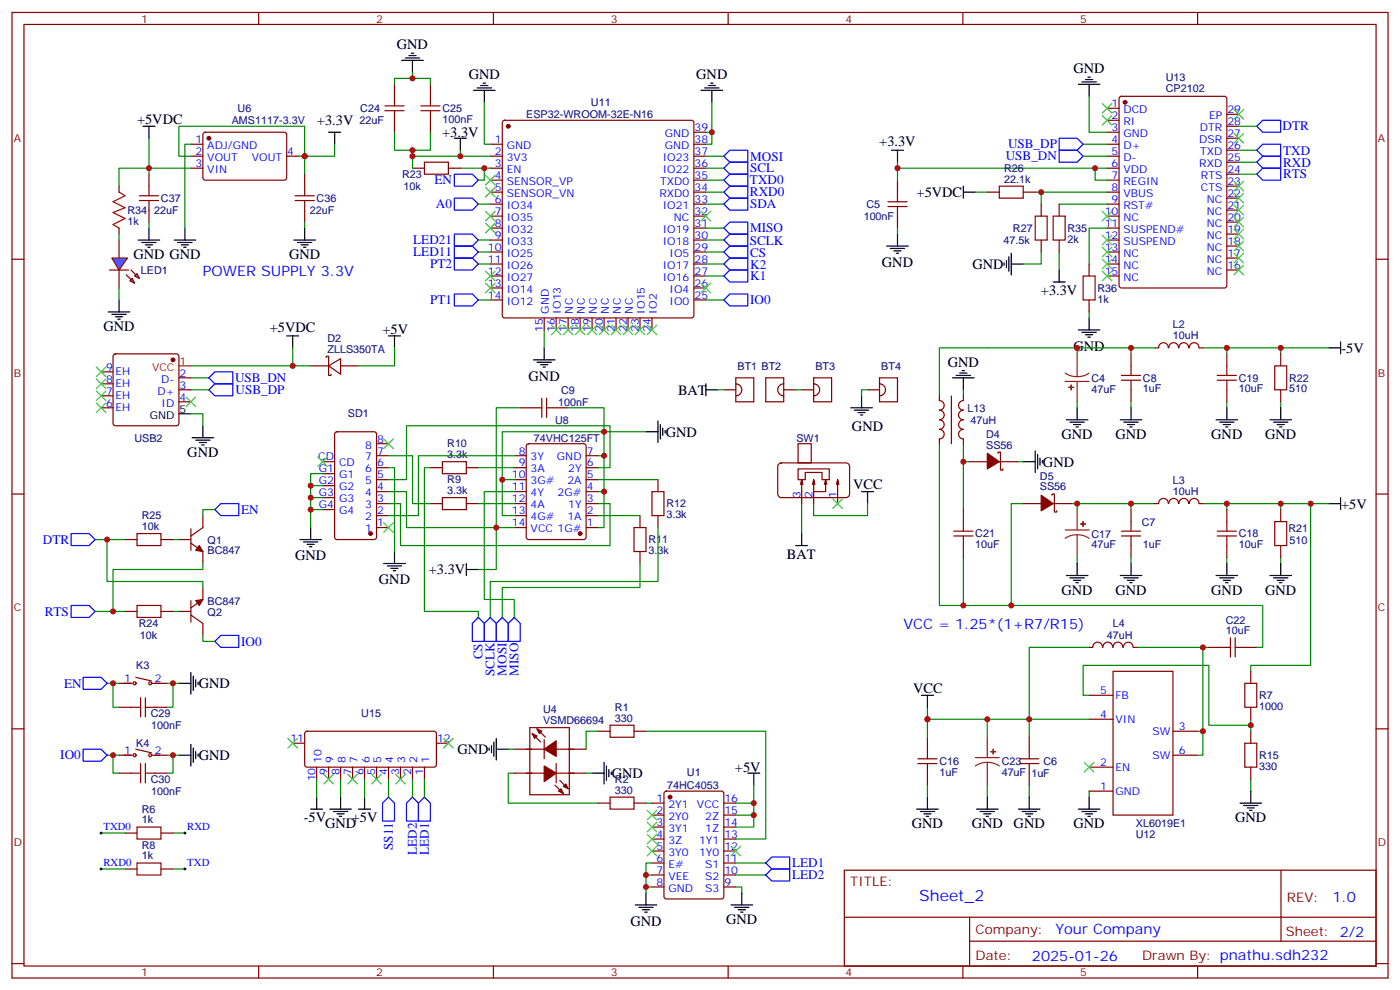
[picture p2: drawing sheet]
<svg xmlns="http://www.w3.org/2000/svg" width="412mm" height="292mm" viewBox="0 0 412 292" stroke-linecap="round" stroke-linejoin="round" font-family="sans-serif">
<g fill="none" stroke="#000" stroke-width=".35">
<path d="M118.3 17.8h6.4M119.4 17.1h4.2M120.4 16.4h2.2M121.1 15.7h.7M121.5 17.8v3.5M96.8 38.9h3.5M98.6 38.9v3.6M139.5 26.6h6.3M140.5 25.9h4.3M141.6 25.2h2.1M142.3 24.5h.7M142.7 26.6v3.5"/>
<path d="M206.5 26.6h6.4M207.6 25.9h4.2M208.6 25.2h2.1M209.3 24.5h.7M209.7 26.6v3.5M133.8 40.7h3.6M135.6 40.7v3.5M40.7 70.7h6.4M41.8 71.4h4.2M42.8 72.1h2.1M43.5 72.8h.7M43.9 67.2v3.5"/>
<path d="M51.3 70.7h6.3M52.4 71.4h4.2M53.4 72.1h2.1M54.1 72.8h.7M54.5 67.2v3.5M86.6 70.7h6.3M87.6 71.4h4.3M88.7 72.1h2.1M89.4 72.8h.7M89.7 67.2v3.5M157.1 106h6.4M158.2 106.7h4.2"/>
<path d="M159.2 107.4h2.2M159.9 108.1h.8M160.3 102.4v3.6M52.7 121.8h3.5M56.6 128.9h6.3M57.6 129.6h4.3M58.7 130.3h2.1M59.4 131h.7M59.8 125.4v3.5M190.3 127.1h3.5M193.8 124v6.3M194.5 125v4.3"/>
<path d="M195.2 126.1v2.1M195.9 126.8v.7M88.3 158.9h6.4M89.4 159.6h4.2M91.5 155.4v3.5M236.1 157.1v3.6M253.8 144.8h3.5M255.6 144.8v3.5M90.5 160.3h2.1M91.2 161h.7M113 165.9h6.4M114.1 166.7h4.2"/>
<path d="M115.1 167.4h2.2M115.9 168.1h.7M116.2 162.4v3.5M137.4 167.7h3.5M137.4 165.9v3.6M234.4 160.7h3.5M56.2 198v6.4M56.9 199.1v4.2M52.7 201.2h3.5M56.2 219.2v6.4M57.6 200.2v2.1M58.3 200.9v.7"/>
<path d="M52.7 222.4h3.5M56.9 220.3v4.2M57.6 221.3v2.1M58.3 222v.7M91.5 238.3h3.5M93.3 234.7v3.6M97.2 238.3h6.3M98.2 239h4.2M99.3 239.7h2.1M100.3 234.7v3.6M105.6 238.3h3.5M107.4 234.7v3.6"/>
<path d="M220.3 227.7h3.5M222 227.7v3.5M100 240.4h.7M187.1 266.5h6.4M188.2 267.2h4.2M189.2 267.9h2.1M189.9 268.6h.7M190.3 263v3.5M215.3 266.5h6.4M216.4 267.2h4.2M217.5 267.9h2.1M218.2 268.6h.7"/>
<path d="M218.5 263v3.5"/>
</g>
<g fill="none" stroke="#008700" stroke-width=".35">
<path d="M116.2 24.8v-1.7h10.6v1.7M116.2 38.9v5.3h10.6v-5.3M121.5 21.3v1.8M142.7 30.1v12.4h1.7M207.9 38.9h1.8M209.7 30.1v12.4h-1.8M364.9 37.2h5.3M43.9 49.5h-8.8v5.3M56.2 49.5h-12.3v1.8M56.2 42.5h-1.7v24.7M56.2 46h-3.5v-8.8h37v8.8h-1.7M98.6 42.5v3.5h-8.9v5.3"/>
<path d="M121.5 44.2v1.8h14.1M121.5 46v3.5M135.6 44.2v1.8h8.8M135.6 49.5h8.8M142.7 49.5v3.6h-1.8M207.9 49.5h5.3M207.9 53.1h5.3M207.9 56.6h5.3M207.9 46h5.3M364.9 44.2h5.3M364.9 47.8h5.3M364.9 51.3h5.3"/>
<path d="M43.9 65.4v1.8M89.7 65.4v1.8M140.9 60.1h3.5M140.9 74.2h3.5M140.9 70.7h3.5M140.9 77.8h3.5M207.9 60.1h5.3M207.9 67.2h5.3M207.9 74.2h5.3M207.9 70.7h5.3M207.9 77.8h5.3M140.9 88.3h3.5"/>
<path d="M160.3 97.2v5.2M207.9 88.3h5.3M207.9 81.3h5.3M56.2 111.3h5.3M56.2 114.8h5.3M56.2 121.8h3.6v3.6M95 139.5h-3.5v15.9M114.4 137.7h1.8v24.7M114.4 134.2h7.1v14.1h5.3M126.8 137.7h-1.8v42.4h15.9v1.7M140.9 137.7h10.6M151.5 134.2h-28.2v17.6h-8.9"/>
<path d="M153.2 120.1h-7v47.6h-5.3M167.4 120.1h10.5v7h-29.9v14.2M176.2 134.2h1.7v10.6M176.2 137.7h3.5v-12.3h-60v15.9h-5.3M190.3 127.1h-12.4v7.1M28 158.9h8.8M31.5 158.9v12.3h28.3v1.8M50.9 158.9h1.8M63.3 150.1h-3.5v1.7M91.5 143h3.5M91.5 146.5h3.5M91.5 150.1h3.5"/>
<path d="M114.4 148.3h3.6v12.4h61.7v-12.4h-3.5M114.4 144.8h5.3v10.6h31.8M140.9 148.3h10.6M151.5 141.3h-3.5v10.5h3.5M151.5 144.8h-8.8v31.7h8.8v5.3M176.2 144.8h1.7v10.6h-1.7M176.2 151.8h12.3M176.2 141.3h17.6M193.8 155.4v15.8h-49.4v10.6M236.1 148.3v8.8M239.7 148.3v3.5h15.9v-3.5M59.8 165.9v1.8h-26.5v12.4"/>
<path d="M188.5 165.9v7.1h-40.5v8.8M28 180.1h8.8M50.9 180.1h1.8M59.8 187.1v1.8h3.5M31.5 201.2h3.6M33.3 201.2v7.1h1.8M49.2 201.2h3.5M50.9 201.2v7.1h-1.7M176.2 215.3h-3.6v5.3M190.3 215.3h35.3v31.8h-8.9M31.5 222.4h3.6M33.3 222.4v5.3h1.8"/>
<path d="M49.2 222.4h3.5M50.9 222.4v5.3h-1.7M93.3 229.4v5.3M100.3 229.4v5.3M107.4 229.4v5.3M151.5 227.7h-1.8v8.8h26.5M190.3 236.5h1.8M222 231.2v5.3h-5.3M222 236.5v3.5M29.8 245.3h7M29.8 255.9h7M50.9 245.3h3.6"/>
<path d="M50.9 255.9h3.6M190.3 257.7h1.8M192.1 254.1h-1.8v7.1M216.7 240h5.3v3.6h-5.3M216.7 257.7h8.9M216.7 254.1h8.9M192.1 261.2h-1.8v1.8M216.7 261.2h1.8v1.8"/>
</g>
<g fill="none" stroke="#870000" stroke-width=".35">
<path d="M60 39.2l.5-.3 23.5 .1 .5 .7-.1 12.9-.7 .5-23.5-.1-.4-.6v-12.7zM113.4 32.6h5.6M113.4 31.2h5.6M116.2 24.8v6.4M116.2 32.6v6.3M124 32.6h5.6M124 31.2h5.6M126.8 24.8v6.4M126.8 32.6v6.3M148.2 35.6l.5-.2h55l.5 .2 .2 .5v56.8l-.2 .5-.5 .2h-55l-.5-.2-.2-.5v-56.8zM204.4 38.9h3.5M326.1 38.9h3.5"/>
<path d="M326.1 31.9h3.5M326.1 35.4h3.5M329.9 28.6l.4-.2h30.4l.6 .4 .1 55.3-.5 .7h-30.6l-.6-.5-.1-55.2zM361.4 37.2h3.5M361.4 33.7h3.5M35.1 54.8v1.8M41.1 59.1h5.6M41.1 57.6h5.6M43.9 51.3v6.3M43.9 59.1v6.3M56.2 42.5h3.6M56.2 46h3.6"/>
<path d="M56.2 49.5h3.6M84.5 46h3.5M86.9 59.1h5.7M86.9 57.6h5.7M89.7 51.3v6.3M89.7 59.1v6.3M121.5 49.5h3.5M125 47.8h7.1v3.5h-7.1zM132.1 49.5h3.5M144.4 42.5h3.6M144.4 46h3.6M144.4 49.5h3.6"/>
<path d="M144.4 53.1h3.6M144.4 56.6h3.6M204.4 42.5h3.5M204.4 46h3.5M204.4 49.5h3.5M204.4 53.1h3.5M204.4 56.6h3.5M326.1 42.5h3.5M326.1 46h3.5M326.1 49.5h3.5M326.1 53.1h3.5M326.1 56.6h3.5"/>
<path d="M361.4 58.3h3.5M361.4 54.8h3.5M361.4 51.3h3.5M361.4 47.8h3.5M361.4 44.2h3.5M361.4 40.7h3.5M35.1 67.2v1.7M144.4 60.1h3.6M144.4 63.6h3.6M144.4 67.2h3.6M144.4 70.7h3.6M144.4 74.2h3.6"/>
<path d="M144.4 77.8h3.6M204.4 60.1h3.5M204.4 63.6h3.5M204.4 67.2h3.5M204.4 70.7h3.5M204.4 74.2h3.5M204.4 77.8h3.5M326.1 60.1h3.5M326.1 63.6h3.5M326.1 67.2h3.5M326.1 70.7h3.5M326.1 74.2h3.5"/>
<path d="M326.1 77.8h3.5M361.4 79.5h3.5M361.4 76h3.5M361.4 72.5h3.5M361.4 68.9h3.5M361.4 65.4h3.5M361.4 61.9h3.5M144.4 81.3h3.6M144.4 84.8h3.6M144.4 88.3h3.6M160.3 93.6v3.6M163.8 93.6v3.6"/>
<path d="M167.4 93.6v3.6M170.9 93.6v3.6M174.4 93.6v3.6M177.9 93.6v3.6M181.5 93.6v3.6M185 93.6v3.6M188.5 93.6v3.6M192.1 93.6v3.6M204.4 81.3h3.5M204.4 84.8h3.5M204.4 88.3h3.5M326.1 81.3h3.5"/>
<path d="M29.8 109.5h3.5M29.8 113h3.5M29.8 116.6h3.5M33.5 104.4l.5-.2h18l.5 .2 .2 .5v19.8l-.2 .5-.5 .2h-18l-.5-.3-.2-.4v-19.8zM52.7 111.3h3.5M52.7 114.8h3.5M52.7 118.3h3.5M159.6 117.3v5.6M161 117.3v5.6M29.8 120.1h3.5M95 136h3.6M95 139.5h3.6"/>
<path d="M98.8 127.3l.5-.2h10.9l.7 .5v30.6l-.4 .6-11.2 .1-.7-.5v-30.6zM110.9 137.7h3.5M110.9 134.2h3.5M110.9 130.7h3.5M126.8 137.7h3.5M130.3 136h7.1v3.5h-7.1zM137.4 137.7h3.5M151.5 137.7h3.5M151.5 134.2h3.5M153.2 120.1h6.4M155.2 130.9l.5-.2h16.2l.7 .4v27.1l-.4 .6-16.5 .1-.6-.5-.1-27zM161 120.1h6.4"/>
<path d="M172.6 137.7h3.6M172.6 134.2h3.6M229.3 136.7l.9-.4 19.3 .1 .6 .3 .2 .7-.1 8.4-.4 .5-.6 .2h-19.4l-.5-.4-.2-.6v-8.1zM235.1 130.7h3.9v5.6h-3.9zM235.1 138.1h9.2v3.2h-2.2v-2.2h-4.9v2.2h-2.1zM36.8 158.9h3.6M40.4 157.1h7v3.6h-7zM47.4 158.9h3.5M52.7 158.9h3.5M56.2 159.9l3.6 2.5v3.5M56.2 155.7v6.4M59.8 151.8v3.6l-3.6 2.4"/>
<path d="M95 143h3.6M95 146.5h3.6M95 150.1h3.6M110.9 148.3h3.5M110.9 155.4h3.5M110.9 151.8h3.5M110.9 144.8h3.5M110.9 141.3h3.5M126.8 148.3h3.5M130.3 146.5h7.1v3.6h-7.1zM137.4 148.3h3.5M151.5 148.3h3.5"/>
<path d="M151.5 155.4h3.5M151.5 151.8h3.5M151.5 144.8h3.5M151.5 141.3h3.5M172.6 148.3h3.6M172.6 155.4h3.6M172.6 151.8h3.6M172.6 144.8h3.6M172.6 141.3h3.6M186.8 155.4h3.5v7h-3.5zM188.5 151.8v3.6M192.1 144.8h3.5v7h-3.5z"/>
<path d="M193.8 141.3v3.5M193.8 151.8v3.6M236.1 141.3l-.3 1.4M236.5 142.7l-.4-1.4v7M239.7 144.8v3.5M239.7 141.3l-.4 1.4M240 142.7l-.3-1.4v3.5M242.9 142.7l.3-1.4v3.5h-3.5M243.2 141.3l.4 1.4M246.7 141.3l-.3 1.4M247.1 142.7l-.4-1.4v7M40.4 178.3h7v3.5h-7z"/>
<path d="M56.2 176.9v6.3M59.8 173v3.5l-3.6 2.5M188.5 162.4v3.5M36.8 180.1h3.6M40 199.5l4.6 1M47.4 180.1h3.5M52.7 180.1h3.5M56.2 181.1l3.6 2.5v3.5M35.1 201.2h3.8M35.1 208.3h6.3M41.4 205.5v5.6M42.8 208.3h6.4"/>
<path d="M42.8 205.5v5.6M44.6 201.2h4.6M86.2 218.9h3.5M90 215.5l.5-.2 37.6 .1 .5 .6-.1 9.5-.7 .4h-37.6l-.5-.7v-9.2zM128.6 218.9h3.5M176.2 215.3h3.5M179.7 213.6h7.1v3.5h-7.1zM186.8 215.3h3.5M35.1 222.4h3.8M35.1 227.7h6.3M40 220.6l4.6 1.1M41.4 224.9v5.6"/>
<path d="M42.8 224.9v5.6M42.8 227.7h6.4M44.6 222.4h4.6M93.3 225.9v3.5M96.8 225.9v3.5M100.3 225.9v3.5M103.9 225.9v3.5M107.4 225.9v3.5M110.9 225.9v3.5M114.4 225.9v3.5M118 225.9v3.5M121.5 225.9v3.5"/>
<path d="M125 225.9v3.5M176.2 236.5h3.5M179.7 234.7h7.1v3.6h-7.1zM186.8 236.5h3.5M192.1 236.5h3.5M195.8 233.2l.5-.2h16.2l.7 .4v30.6l-.4 .7h-16.5l-.7-.4v-30.6zM213.2 236.5h3.5M192.1 240h3.5M192.1 243.6h3.5M192.1 247.1h3.5M192.1 250.6h3.5M192.1 254.1h3.5"/>
<path d="M192.1 257.7h3.5M213.2 240h3.5M213.2 243.6h3.5M213.2 247.1h3.5M213.2 250.6h3.5M213.2 254.1h3.5M213.2 257.7h3.5M192.1 261.2h3.5M213.2 261.2h3.5"/>
<circle cx="39.7" cy="201.2" r=".44"/>
<circle cx="44.2" cy="201.2" r=".44"/>
<circle cx="39.7" cy="222.4" r=".44"/>
<circle cx="44.2" cy="222.4" r=".44"/>
</g>
<g fill="#870000" stroke="#870000" stroke-width=".35">
<path d="M58.7 160.7l1.1 1.7-2.2-.3z"/>
<path d="M57.6 176.9l2.2-.4-1.1 1.8z"/>
<circle cx="149.7" cy="37.2" r=".53"/>
<circle cx="331.4" cy="30.1" r=".53"/>
<circle cx="61.5" cy="40.7" r=".53"/>
<circle cx="109.1" cy="157.1" r=".53"/>
<circle cx="170.9" cy="157.1" r=".53"/>
<circle cx="197.3" cy="234.7" r=".53"/>
<circle cx="50.9" cy="106" r=".53"/>
</g>
<g fill="none" stroke="#3c3" stroke-width=".35">
<path d="M363.5 32.2l2.8 2.9M366.3 32.2l-2.8 2.9M143 51.6l2.8 2.9M143 55.2l2.8 2.8M145.8 51.6l-2.8 2.9M145.8 55.2l-2.8 2.8M363.5 56.9l2.8 2.9M363.5 53.4l2.8 2.8M366.3 56.9l-2.8 2.9M366.3 53.4l-2.8 2.8M143 79.9l2.8 2.8M143 65.8l2.8 2.8"/>
<path d="M143 62.2l2.8 2.9M145.8 79.9l-2.8 2.8M145.8 65.8l-2.8 2.8M145.8 62.2l-2.8 2.9M206.5 62.2l2.8 2.9M209.3 62.2l-2.8 2.9M324.7 79.9l2.8 2.8M324.7 76.3l2.8 2.9M324.7 72.8l2.8 2.8M324.7 69.3l2.8 2.8M324.7 62.2l2.8 2.9M327.5 79.9l-2.8 2.8"/>
<path d="M327.5 76.3l-2.8 2.9M327.5 72.8l-2.8 2.8M327.5 69.3l-2.8 2.8M327.5 62.2l-2.8 2.9M363.5 60.5l2.8 2.8M363.5 64l2.8 2.8M363.5 67.5l2.8 2.8M363.5 71l2.8 2.9M363.5 74.6l2.8 2.8M363.5 78.1l2.8 2.8M366.3 60.5l-2.8 2.8M366.3 64l-2.8 2.8"/>
<path d="M366.3 67.5l-2.8 2.8M366.3 71l-2.8 2.9M366.3 74.6l-2.8 2.8M366.3 78.1l-2.8 2.8M162.4 95.7l2.8 2.9M165.2 95.7l-2.8 2.9M165.9 95.7l2.9 2.9M168.8 95.7l-2.9 2.9M169.5 95.7l2.8 2.9M172.3 95.7l-2.8 2.9M173 95.7l2.8 2.9M175.8 95.7l-2.8 2.9"/>
<path d="M176.5 95.7l2.9 2.9M179.4 95.7l-2.9 2.9M180.1 95.7l2.8 2.9M182.9 95.7l-2.8 2.9M183.6 95.7l2.8 2.9M186.4 95.7l-2.8 2.9M187.1 95.7l2.8 2.9M189.9 95.7l-2.8 2.9M190.6 95.7l2.9 2.9M193.5 95.7l-2.9 2.9M206.5 83.4l2.8 2.8M209.3 83.4l-2.8 2.8"/>
<path d="M28.4 108.1l2.8 2.8M28.4 111.6l2.8 2.8M28.4 115.1l2.8 2.9M28.4 118.7l2.8 2.8M31.2 108.1l-2.8 2.8M31.2 111.6l-2.8 2.8M31.2 115.1l-2.8 2.9M31.2 118.7l-2.8 2.8M54.8 116.9l2.8 2.8M57.6 116.9l-2.8 2.8M93.6 134.5l2.8 2.9M96.4 134.5l-2.8 2.9"/>
<path d="M113 129.3l2.9 2.8M115.9 129.3l-2.9 2.8M113 154l2.9 2.8M115.9 154l-2.9 2.8M245.3 146.9l2.8 2.8M248.1 146.9l-2.8 2.8M84.8 217.5l2.8 2.8M87.6 217.5l-2.8 2.8M130.7 217.5l2.8 2.8M133.5 217.5l-2.8 2.8M95.4 228l2.8 2.9M98.2 228l-2.8 2.9"/>
<path d="M102.4 228l2.9 2.9M105.3 228l-2.9 2.9M190.6 238.6l2.9 2.8M193.5 238.6l-2.9 2.8M190.6 245.7l2.9 2.8M190.6 249.2l2.9 2.8M190.6 242.1l2.9 2.9M193.5 245.7l-2.9 2.8M193.5 249.2l-2.9 2.8M193.5 242.1l-2.9 2.9M215.3 249.2l2.9 2.8M218.2 249.2l-2.9 2.8"/>
</g>
<g fill="none" stroke="#00f" stroke-width=".35">
<path d="M370.2 37.2l1.8-1.8h5.3v3.5h-5.3zM133.8 51.3h5.3l1.8 1.8-1.8 1.7h-5.3zM133.8 58.3h5.3l1.8 1.8-1.8 1.8h-5.3zM213.2 56.6l1.8-1.8h5.3v3.5h-5.3zM213.2 53.1l1.8-1.8h5.3v3.5h-5.3zM213.2 49.5l1.8-1.7h5.3v3.5h-5.3zM213.2 46l1.8-1.8h5.3v3.6h-5.3zM370.2 44.2l1.8-1.7h5.3v3.5h-5.3zM370.2 51.3l1.8-1.8h5.3v3.6h-5.3zM372 46h5.3v3.5h-5.3l-1.8-1.7zM133.8 68.9h5.3l1.8 1.8-1.8 1.8h-5.3zM133.8 72.5h5.3l1.8 1.7-1.8 1.8h-5.3z"/>
<path d="M133.8 76h5.3l1.8 1.8-1.8 1.7h-5.3zM213.2 60.1l1.8-1.8h5.3v3.6h-5.3zM213.2 67.2l1.8-1.8h5.3v3.5h-5.3zM213.2 70.7l1.8-1.8h5.3v3.6h-5.3zM213.2 74.2l1.8-1.7h5.3v3.5h-5.3zM213.2 77.8l1.8-1.8h5.3v3.5h-5.3zM133.8 86.6h5.3l1.8 1.7-1.8 1.8h-5.3zM213.2 88.3l1.8-1.7h5.3v3.5h-5.3zM213.2 81.3l1.8-1.8h5.3v3.5h-5.3zM61.5 111.3l1.8-1.8h5.3v3.5h-5.3zM61.5 114.8l1.8-1.8h5.3v3.6h-5.3zM21 157.1h5.2l1.8 1.8-1.8 1.8h-5.2z"/>
<path d="M63.3 150.1l1.8-1.8h5.2v3.5h-5.2zM21 178.3h5.2l1.8 1.8-1.8 1.7h-5.2zM24.5 199.5h5.3l1.7 1.7-1.7 1.8h-5.3zM65.1 187.1h5.2v3.5h-5.2l-1.8-1.7zM140.9 181.8l1.8 1.8v5.3h-3.6v-5.3zM144.4 181.8l1.8 1.8v5.3h-3.5v-5.3zM148 181.8l1.7 1.8v5.3h-3.5v-5.3zM151.5 181.8l1.7 1.8v5.3h-3.5v-5.3zM24.5 220.6h5.3l1.7 1.8-1.7 1.8h-5.3zM114.4 234.7l1.8 1.8v5.3h-3.5v-5.3zM121.5 234.7l1.8 1.8v5.3h-3.6v-5.3zM125 234.7l1.8 1.8v5.3h-3.5v-5.3z"/>
<path d="M225.6 254.1l1.7-1.7h5.3v3.5h-5.3zM225.6 257.7l1.7-1.8h5.3v3.5h-5.3z"/>
</g>
<path d="M29.4 245.3h.7M29.4 255.9h.7M29.8 245v.7M29.8 255.6v.7M54.1 245.3h.7M54.1 255.9h.7M54.5 245v.7M54.5 255.6v.7" fill="none" stroke="#000" stroke-width=".29"/>
<path d="M52.7 107.7h3.5" fill="none" stroke="#f00" stroke-width=".35"/>
<path d="M35.1 56.6l1.7 1-3.5 1.8 3.5 1.8-3.5 1.4 3.5 1.7-3.5 1.8 1.8 1.1" fill="none" stroke="#a10000" stroke-width=".35"/>
<path d="M32.9 76h4.6l-2.4 3.5z" fill="#09f" stroke="#870000" stroke-width=".35"/>
<path d="M32.2 79.5h5.7z" fill="#f00" stroke="#870000" stroke-width=".35"/>
<g fill="#870000" stroke="#870000" stroke-width=".35">
<path d="M38.6 79.5l1.4 1.4z"/>
<path d="M37.2 80.9l1.4 1.4z"/>
</g>
<g fill="#09f" stroke="#870000" stroke-width=".35">
<path d="M39.7 81.3l.7-.7 .7 1.4z"/>
<path d="M38.2 82.7l.7-.7 .8 1.4z"/>
</g>
<g fill="none" stroke="#870000" stroke-width=".35">
<path d="M3.5 3.7h405.4v284.3h-405.4zM7.1 7.2h398.2v277.3h-398.2zM76.2 3.7v3.5M145.3 3.7v3.5M214.5 3.7v3.5M283.6 3.7v3.5M352.8 3.7v3.5M264.4 53.1v3.5M290.8 56.6h3.6M301.4 56.6h3.5M3.5 76.3h3.6M35.1 70.7v5.3"/>
<path d="M35.1 79.5v5.3M264.4 63.6v3.6M306.7 60.1v3.5M306.7 70.7v3.5M312 60.1v3.5M312 70.7v3.5M320.8 77.8v3.5M405.3 76.3h3.6M320.8 88.3v3.6M91.5 107.7h5.3M96.1 105.3v-.4h.7v5.7h.7v-.4M96.8 107.7l3.5-2.1v4.6z"/>
<path d="M100.3 107.7h5.3M213.2 114.8h3.5M216.7 113a1.76 1.76 0 0 1 1.8 1.8 1.76 1.76 0 0 1-1.8 1.8zM216.7 113v-1.7h5.3v7h-5.3v-1.7M229.6 113.5l1.3-.5v3.6a1.76 1.76 0 0 1-1.7-1.1 1.76 1.76 0 0 1 .4-2zM230.9 113v-1.7h-5.3v7h5.3v-1.7M230.9 114.8h3.5M236.1 114.8h3.6M239.7 113a1.76 1.76 0 0 1 1.7 1.8 1.76 1.76 0 0 1-1.7 1.8zM239.7 113v-1.7h5.3v7h-5.3v-1.7M255.6 114.8h3.5M259.1 113a1.76 1.76 0 0 1 1.7 1.8 1.76 1.76 0 0 1-1.7 1.8z"/>
<path d="M259.1 113v-1.7h5.3v7h-5.3v-1.7M276.7 116.6v1.4a1.41 1.41 0 0 1 1.4 1.4 1.41 1.41 0 0 1-1.4 1.4M280.2 116.6v14.1M283.8 116.6v1.4a1.41 1.41 0 0 0-1.4 1.4 1.41 1.41 0 0 0 1.4 1.4M330.3 110.6h5.7M330.3 112h5.7M333.2 104.2v6.4M333.2 112v6.3M340.2 102.4h1.1M341.3 102.4a1.41 1.41 0 0 1 1.4-1.5 1.41 1.41 0 0 1 1.4 1.5M344.3 102.4a1.41 1.41 0 0 1 1.4-1.5 1.41 1.41 0 0 1 1.4 1.5M347.3 102.4a1.41 1.41 0 0 1 1.4-1.5 1.41 1.41 0 0 1 1.4 1.5"/>
<path d="M350.3 102.4a1.41 1.41 0 0 1 1.4-1.5 1.41 1.41 0 0 1 1.5 1.5M353.3 102.4h1M358.6 110.6h5.6M358.6 112h5.6M361.4 104.2v6.4M361.4 112v6.3M375.5 107.7h3.5v7.1h-3.5zM377.3 104.2v3.5M377.3 114.8v3.5M276.7 123.6a1.41 1.41 0 0 1 1.4 1.4 1.41 1.41 0 0 1-1.4 1.4M276.7 126.4a1.41 1.41 0 0 1 1.4 1.5 1.41 1.41 0 0 1-1.4 1.4M276.7 120.8a1.41 1.41 0 0 1 1.4 1.4 1.41 1.41 0 0 1-1.4 1.4"/>
<path d="M276.7 129.3v1.4M283.8 120.8a1.41 1.41 0 0 0-1.4 1.4 1.41 1.41 0 0 0 1.4 1.4M283.8 126.4a1.41 1.41 0 0 0-1.4 1.5 1.41 1.41 0 0 0 1.4 1.4M283.8 123.6a1.41 1.41 0 0 0-1.4 1.4 1.41 1.41 0 0 0 1.4 1.4M283.8 129.3v1.4M285.5 136h5.3M294 133.5v-.4h.7v5.3h.7v-.3M294.4 136h5.2M3.5 145.5h3.6M281 157.8h5.6M281 156.4h5.6M283.8 150.1v6.3"/>
<path d="M283.8 157.8v6.4M301.4 148.3h5.3M309.9 145.8v-.3h.7v5.3h.7v-.4M310.2 148.3h5.3M330.3 157.8h5.7M330.3 156.4h5.7M333.2 150.1v6.3M333.2 157.8v6.4M340.2 148.3h1.1M341.3 148.3a1.41 1.41 0 0 1 1.4-1.5 1.41 1.41 0 0 1 1.4 1.5M344.3 148.3a1.41 1.41 0 0 1 1.4-1.5 1.41 1.41 0 0 1 1.4 1.5M347.3 148.3a1.41 1.41 0 0 1 1.4-1.5 1.41 1.41 0 0 1 1.4 1.5"/>
<path d="M350.3 148.3a1.41 1.41 0 0 1 1.4-1.5 1.41 1.41 0 0 1 1.5 1.5M353.3 148.3h1M358.6 157.8h5.6M358.6 156.4h5.6M361.4 150.1v6.3M361.4 157.8v6.4M375.5 153.6h3.5v7.1h-3.5zM377.3 150.1v3.5M405.3 145.5h3.6M377.3 160.7v3.5M320.8 190.6h1.1M321.9 190.6a1.41 1.41 0 0 1 1.4-1.5 1.41 1.41 0 0 1 1.4 1.5"/>
<path d="M324.9 190.6a1.41 1.41 0 0 1 1.4-1.5 1.41 1.41 0 0 1 1.4 1.5M327.9 197.7h17.6v42.3h-17.6zM327.9 190.6a1.41 1.41 0 0 1 1.4-1.5 1.41 1.41 0 0 1 1.4 1.5M330.9 190.6a1.41 1.41 0 0 1 1.4-1.5 1.41 1.41 0 0 1 1.5 1.5M333.9 190.6h1M356.1 190.6h6.3M362.4 187.8v5.7M363.9 190.6h6.3M363.9 187.8v5.7M368.4 197.7v3.5M3.5 214.6h3.6M156.1 214.3h11.6v19.7h-11.6z"/>
<path d="M156.8 216l2.4 2.5M158.2 214.6l2.5 2.5M160.3 217.8v5.6M273.2 217.1v6.3M303.2 217.1v6.3M320.8 211.8h7.1M320.8 204.8h7.1M345.5 215.3h7.1M366.7 218.9h3.5v7h-3.5zM366.7 201.2h3.5v7.1h-3.5zM368.4 208.3v3.5M368.4 215.3v3.6"/>
<path d="M405.3 214.6h3.6M151.5 220.6h21.1M151.5 227.7h21.1M163.5 231.2l2.4 2.5M163.8 224.9v5.6M164.9 229.8l2.5 2.5M270.4 223.4h5.6M270.4 224.9h5.6M273.2 224.9v6.3M300.4 223.4h5.6M300.4 224.9h5.6M303.2 224.9v6.3"/>
<path d="M320.8 233h7.1M320.8 225.9h7.1M345.5 222.4h7.1M368.4 225.9v3.5M36.8 245.3h3.6M36.8 255.9h3.6M47.4 245.3h3.5M47.4 255.9h3.5M248.7 256.3h156.6v28.2h-156.6zM377.3 256.3v20.9M248.7 270.1h156.5M285.6 277.2h119.6"/>
<path d="M285.6 270.1v14.1M3.5 283.8h3.6M76.2 284.5v3.5M145.3 284.5v3.5M214.5 284.5v3.5M283.6 284.5v3.5M352.8 284.5v3.5M405.3 283.8h3.6"/>
</g>
<g fill="none" stroke="#008700" stroke-width=".35">
<path d="M320.8 28.4v10.5h5.3M43.9 40.7v8.8M264.4 47.8v5.3M264.4 49.5h61.7M287.3 56.6h3.5M304.9 56.6h1.8v3.5M306.7 56.6h19.4M319.1 42.5h7M319.1 46h7M322.6 49.5v3.6h3.5M35.1 68.9v1.8M264.4 67.2v1.7"/>
<path d="M306.7 74.2v3.6h-5.3M312 60.1h14.1M312 74.2v5.3M326.1 67.2h-5.3v10.6M35.1 84.8v3.5M320.8 91.9v1.7M86.2 102.4v5.3h-30M86.2 107.7h5.3M116.2 102.4v5.3h-10.6M211.5 114.8h1.7M234.4 114.8h1.7M255.6 114.8h-1.8v1.8"/>
<path d="M283.8 114.8v1.8M317.3 102.4v1.8M317.3 118.3v1.8M333.2 102.4v1.8M333.2 118.3v1.8M340.2 102.4h-63.5v14.2M354.3 102.4h23v1.8M361.4 102.4v1.8M361.4 118.3v1.8M377.3 118.3v1.8M377.3 102.4h14.1M276.7 130.7v47.6h7.1v-14.1"/>
<path d="M283.8 130.7v19.4M283.8 136h1.7M299.6 136h1.8M301.4 148.3h-3.5v30h-14.1M315.5 148.3h1.8v1.8M317.3 148.3h15.9v1.8M333.2 148.3h7M354.3 148.3h7.1v1.8M361.4 148.3h15.9v1.8M377.3 148.3h14.1M386.1 148.3v47.6h-17.7v1.8M297.9 178.3h74.1v12.3h-1.8"/>
<path d="M317.3 164.2v1.7M333.2 164.2v1.7M361.4 164.2v1.7M377.3 164.2v1.7M320.8 190.6h-17.6v26.5M334.9 190.6h19.4v31.8h-1.7M354.3 190.6h1.8M273.2 208.3v3.5h17.6v5.3M273.2 211.8v5.3M290.8 211.8h30M320.8 204.8h-1.7v-8.9h37v17.7h12.3v1.7M352.6 215.3h1.7"/>
<path d="M368.4 211.8v1.8M114.4 229.4v5.3M121.5 229.4v5.3M125 229.4v5.3M149.7 220.6h1.8M172.6 227.7h1.8M273.2 231.2v3.5M290.8 231.2v3.5M303.2 231.2v3.5M320.8 233v1.7M368.4 229.4v3.6"/>
</g>
<g fill="none" stroke="#000" stroke-width=".35">
<path d="M42.1 37.2h3.5M43.9 37.2v3.5M317.6 24.8h6.4M318.7 24.1h4.2M319.8 23.4h2.1M320.5 22.7h.7M320.8 24.8v3.6M262.6 44.2h3.5M264.4 44.2v3.6M283.8 56.6h3.5M283.8 54.8v3.5M261.2 72.5h6.3"/>
<path d="M262.3 73.2h4.2M263.3 73.9h2.1M264 74.6h.7M264.4 68.9v3.6M295.8 77.4v.7M296.5 76.7v2.1M297.2 75.6v4.3M297.9 77.8h3.5M297.9 74.6v6.3M312 79.5v3.5M31.9 91.9h6.3M32.9 92.6h4.3"/>
<path d="M34 93.3h2.1M34.7 94h.7M35.1 88.3v3.6M84.5 98.9h3.5M86.2 98.9v3.5M114.4 98.9h3.6M116.2 98.9v3.5M310.2 83h3.6M317.6 97.2h6.4M318.7 97.9h4.2M319.8 98.6h2.1M320.5 99.3h.7"/>
<path d="M320.8 93.6v3.6M207.9 114.8h3.6M207.9 113v3.6M253.8 116.6v3.5M280.6 111.3h6.3M281.7 110.6h4.2M282.7 109.9h2.1M283.4 109.1h.7M283.8 111.3v3.5M391.4 102.4h3.5M394.9 100.7v3.5M250.6 120.1h6.4"/>
<path d="M251.7 120.8h4.2M252.7 121.5h2.1M253.4 122.2h.7M301.4 136h3.5M304.9 132.8v6.3M305.6 133.8v4.3M306.4 134.9v2.1M307.1 135.6v.7M314.1 123.6h6.4M315.2 124.3h4.2M316.2 125h2.1M316.9 125.7h.7"/>
<path d="M317.3 120.1v3.5M330 123.6h6.3M331 124.3h4.3M332.1 125h2.1M332.8 125.7h.7M333.2 120.1v3.5M358.2 123.6h6.4M359.3 124.3h4.2M360.3 125h2.1M361 125.7h.7M361.4 120.1v3.5M374.1 123.6h6.3"/>
<path d="M375.1 124.3h4.3M376.2 125h2.1M376.9 125.7h.7M377.3 120.1v3.5M391.4 148.3h3.5M394.9 146.5v3.6M314.1 169.5h6.4M315.2 170.2h4.2M316.2 170.9h2.1M316.9 171.6h.7M317.3 165.9v3.6M330 169.5h6.3"/>
<path d="M331 170.2h4.3M332.1 170.9h2.1M332.8 171.6h.7M333.2 165.9v3.6M358.2 169.5h6.4M359.3 170.2h4.2M360.3 170.9h2.1M361 171.6h.7M361.4 165.9v3.6M374.1 169.5h6.3M375.1 170.2h4.3M376.2 170.9h2.1"/>
<path d="M376.9 171.6h.7M377.3 165.9v3.6M144.8 219.6v2.1M145.5 218.5v4.2M146.2 217.5v6.3M271.4 204.8h3.6M273.2 204.8v3.5M144.1 220.3v.7M146.2 220.6h3.5M174.4 227.7h3.5M177.9 224.5v6.4M178.6 225.6v4.2"/>
<path d="M179.4 226.6v2.1M180.1 227.3v.7M270 238.3h6.4M271.1 239h4.2M272.1 239.7h2.1M273.2 234.7v3.6M287.7 238.3h6.3M288.7 239h4.2M289.8 239.7h2.1M290.8 234.7v3.6M300 238.3h6.4M301.1 239h4.2"/>
<path d="M302.1 239.7h2.1M303.2 234.7v3.6M317.6 238.3h6.4M318.7 239h4.2M319.8 239.7h2.1M320.8 234.7v3.6M365.3 236.5h6.3M366.3 237.2h4.3M367.4 237.9h2.1M368.1 238.6h.7M368.4 233v3.5M272.8 240.4h.7"/>
<path d="M290.5 240.4h.7M302.8 240.4h.7M320.5 240.4h.7"/>
</g>
<path d="M312 40.7h5.3l1.8 1.8-1.8 1.7h-5.3zM312 44.2h5.3l1.8 1.8-1.8 1.8h-5.3z" fill="none" stroke="#00f" stroke-width=".35"/>
<path d="M261.5 59.4h5.7M264.4 56.6v2.8M294.4 54.8h7v3.5h-7zM261.5 60.8h5.7M264.4 60.8v2.8M304.9 63.6h3.6v7.1h-3.6zM310.2 63.6h3.6v7.1h-3.6zM319.1 81.3h3.5v7h-3.5zM40.4 243.6h7v3.5h-7zM40.4 254.1h7v3.6h-7z" fill="none" stroke="#a10000" stroke-width=".35"/>
<g fill="none" stroke="#3c3" stroke-width=".35">
<path d="M324.7 34l2.8 2.8M324.7 30.5l2.8 2.8M327.5 34l-2.8 2.8M327.5 30.5l-2.8 2.8M363.5 39.3l2.8 2.8M366.3 39.3l-2.8 2.8M143 83.4l2.8 2.8M145.8 83.4l-2.8 2.8M109.5 228l2.8 2.9M112.3 228l-2.8 2.9M116.6 228l2.8 2.9M119.4 228l-2.8 2.9"/>
<path d="M319.4 224.5l2.8 2.8M322.2 224.5l-2.8 2.8"/>
</g>
<g fill="#870000" stroke="#870000" stroke-width=".35">
<path d="M156.8 216l1.4 .7-.7 .8z"/>
<path d="M158.2 214.6l1.4 .7-.7 .7z"/>
<path d="M160.3 220.6l3.5-2.4v4.5z"/>
<path d="M165.9 231.6l.8-.7 .7 1.4z"/>
<path d="M164.5 233l.7-.7 .7 1.4z"/>
<path d="M160.3 225.6l3.5 2.1-3.5 2.5z"/>
<path d="M306.7 145.8l3.5 2.5-3.5 2.1z"/>
<path d="M290.8 133.5l3.6 2.5-3.6 2.1z"/>
</g>
<g fill="#8c2424" stroke="#8c2424" stroke-width=".35">
<path d="M319 153.6l.1 1.4z"/>
<path d="M318.3 154.3h1.5z"/>
<path d="M315.5 113.4l.1 1.4z"/>
<path d="M314.8 114.1h1.4z"/>
<path d="M292.6 220.6v1.4z"/>
<path d="M291.9 221.3l1.4 .1z"/>
</g>
<g fill="none" stroke="#8c2424" stroke-width=".35">
<path d="M313.8 109.9l1.6 .8 1.9 .2M313.8 112.3h7M317.3 104.2v6.7M317.3 112.3v6M320.8 109.9l-1.7 .8-1.8 .2M313.8 156.1h7M317.3 157.5l1.8 .2 1.7 .8M317.3 157.5l-1.9 .2-1.6 .8M317.3 150.1v6M317.3 157.5v6.7M290.8 217.1v6M287.3 223.1h7.1"/>
<path d="M290.8 224.5l1.9 .2 1.7 .9M290.8 224.5l-1.8 .2-1.7 .9M290.8 224.5v6.7"/>
</g>
<g fill="#c00">
<circle cx="209.7" cy="38.9" r=".88"/>
<circle cx="142.7" cy="49.5" r=".88"/>
<circle cx="135.6" cy="46" r=".88"/>
<circle cx="121.5" cy="46" r=".88"/>
<circle cx="121.5" cy="44.2" r=".88"/>
<circle cx="121.5" cy="23.1" r=".88"/>
<circle cx="50.9" cy="201.2" r=".88"/>
<circle cx="33.3" cy="201.2" r=".88"/>
<circle cx="33.3" cy="222.4" r=".88"/>
<circle cx="50.9" cy="222.4" r=".88"/>
<circle cx="89.7" cy="46" r=".88"/>
<circle cx="177.9" cy="144.8" r=".88"/>
<circle cx="177.9" cy="134.2" r=".88"/>
<circle cx="177.9" cy="127.1" r=".88"/>
<circle cx="148" cy="141.3" r=".88"/>
<circle cx="146.2" cy="155.4" r=".88"/>
<circle cx="91.5" cy="150.1" r=".88"/>
<circle cx="91.5" cy="146.5" r=".88"/>
<circle cx="91.5" cy="143" r=".88"/>
<circle cx="222" cy="236.5" r=".88"/>
<circle cx="222" cy="240" r=".88"/>
<circle cx="190.3" cy="261.2" r=".88"/>
<circle cx="190.3" cy="257.7" r=".88"/>
<circle cx="31.5" cy="158.9" r=".88"/>
<circle cx="33.3" cy="180.1" r=".88"/>
<circle cx="43.9" cy="49.5" r=".88"/>
<circle cx="264.4" cy="49.5" r=".88"/>
<circle cx="322.6" cy="49.5" r=".88"/>
<circle cx="306.7" cy="56.6" r=".88"/>
<circle cx="86.2" cy="107.7" r=".88"/>
<circle cx="297.9" cy="178.3" r=".88"/>
<circle cx="386.1" cy="148.3" r=".88"/>
<circle cx="283.8" cy="178.3" r=".88"/>
<circle cx="333.2" cy="148.3" r=".88"/>
<circle cx="317.3" cy="148.3" r=".88"/>
<circle cx="361.4" cy="148.3" r=".88"/>
<circle cx="333.2" cy="102.4" r=".88"/>
<circle cx="368.4" cy="213.6" r=".88"/>
<circle cx="354.3" cy="215.3" r=".88"/>
<circle cx="354.3" cy="190.6" r=".88"/>
<circle cx="273.2" cy="211.8" r=".88"/>
<circle cx="317.3" cy="102.4" r=".88"/>
<circle cx="303.2" cy="211.8" r=".88"/>
<circle cx="377.3" cy="148.3" r=".88"/>
<circle cx="377.3" cy="102.4" r=".88"/>
<circle cx="361.4" cy="102.4" r=".88"/>
<circle cx="283.8" cy="136" r=".88"/>
<circle cx="290.8" cy="211.8" r=".88"/>
</g>
<text font-size="4.6" fill="#00f" x="270.8" y="265.3">Sheet_2</text>
<g font-size="4.2">
<text x="116.9" y="14.6">GND</text>
<text x="138.1" y="23.4">GND</text>
<text x="205.1" y="23.4">GND</text>
<text x="316.2" y="21.6">GND</text>
<text x="40.4" y="36.5">+5VDC</text>
<text x="93.4" y="36.8">+3.3V</text>
<text x="130.2" y="40.4">+3.3V</text>
<text x="259" y="43.1">+3.3V</text>
<text x="270" y="58">+5VDC</text>
<text x="39.3" y="76.3">GND GND</text>
<text x="85.2" y="76.3">GND</text>
<text x="259.8" y="78.6">GND</text>
<text x="286.4" y="79.2">GND</text>
<text x="306.6" y="87">+3.3V</text>
<text x="30.5" y="97.5">GND</text>
<text x="79.5" y="97.8">+5VDC</text>
<text x="112.7" y="98.2">+5V</text>
<text x="316.2" y="103.3">GND</text>
<text x="395.1" y="103.9">-5V</text>
<text x="155.7" y="112.1">GND</text>
<text x="279.2" y="108">GND</text>
<text x="199.7" y="116.2">BAT</text>
<text x="196.1" y="128.6">GND</text>
<text x="251" y="126.8">GND</text>
<text x="312.7" y="129.3">GND</text>
<text x="328.6" y="129.3">GND</text>
<text x="356.8" y="129.3">GND</text>
<text x="372.7" y="129.3">GND</text>
<text x="55.2" y="134.5">GND</text>
<text x="307.2" y="137.4">GND</text>
<text x="251.3" y="144.1">VCC</text>
<text x="395.1" y="149.8">+5V</text>
<text x="86.9" y="165">GND</text>
<text x="231.8" y="164.7">BAT</text>
<text x="111.6" y="172">GND</text>
<text x="126.3" y="169.1">+3.3V</text>
<text x="312.7" y="175.1">GND</text>
<text x="328.6" y="175.1">GND</text>
<text x="356.8" y="175.1">GND</text>
<text x="372.7" y="175.1">GND</text>
<text x="58.5" y="202.7">GND</text>
<text x="269" y="204">VCC</text>
<text x="58.5" y="223.8">GND</text>
<text x="134.7" y="222.1">GND</text>
<text x="216.5" y="227.4">+5V</text>
<text x="180.2" y="229.1">GND</text>
<text x="89.5" y="242.2">-5V</text>
<text x="95.7" y="243.9">GND</text>
<text x="103.6" y="242.2">+5V</text>
<text x="268.6" y="243.9">GND</text>
<text x="286.2" y="243.9">GND</text>
<text x="298.6" y="243.9">GND</text>
<text x="316.2" y="243.9">GND</text>
<text x="363.9" y="242.1">GND</text>
<text x="185.7" y="272.6">GND</text>
<text x="213.9" y="272.1">GND</text>
</g>
<g font-size="4.2" fill="#00f">
<text x="59.8" y="81.3">POWER SUPPLY 3.3V</text>
<text x="266.1" y="185.3">VCC = 1.25*(1+R7/R15)</text>
<text x="392.5" y="265.5">1.0</text>
<text x="310.9" y="275.1">Your Company</text>
<text x="304" y="282.9">2025-01-26</text>
</g>
<g font-size="3.9" fill="#00f">
<text x="377.8" y="38.4">DTR</text>
<text x="221" y="47.3">MOSI</text>
<text x="296.3" y="47.3">USB_DN</text>
<text x="296.9" y="43.7">USB_DP</text>
<text x="378" y="45.5">TXD</text>
<text x="221" y="50.8">SCL</text>
<text x="378" y="49.1">RXD</text>
<text x="378" y="52.5">RTS</text>
<text x="128" y="54.3">EN</text>
<text x="220.9" y="57.8">RXD0</text>
<text x="220.9" y="54.3">TXD0</text>
<text x="128.4" y="61.4">A0</text>
<text x="220.9" y="61.3">SDA</text>
<text x="121.7" y="71.9">LED21</text>
<text x="221" y="68.4">MISO</text>
<text x="121.7" y="75.5">LED11</text>
<text x="220.9" y="72">SCLK</text>
<text x="221" y="75.5">CS</text>
<text x="126.7" y="79">PT2</text>
<text x="221" y="82.6">K1</text>
<text x="221" y="79.1">K2</text>
<text x="126.7" y="89.6">PT1</text>
<text x="221" y="89.7">IO0</text>
<text x="69.3" y="112.5">USB_DN</text>
<text x="69.4" y="116">USB_DP</text>
<text x="71" y="151.3">EN</text>
<text x="12.7" y="160.1">DTR</text>
<text x="13.2" y="181.3">RTS</text>
<text x="71" y="190.2">IO0</text>
<text x="142.1" y="194.2" transform="rotate(-90 142.1 194.2)">CS</text>
<text x="18.9" y="202.5">EN</text>
<text x="145.7" y="199.2" transform="rotate(-90 145.7 199.2)">SCLK</text>
<text x="149.2" y="199" transform="rotate(-90 149.2 199)">MOSI</text>
<text x="152.7" y="199" transform="rotate(-90 152.7 199)">MISO</text>
<text x="17.8" y="223.6">IO0</text>
<text x="115.7" y="250.3" transform="rotate(-90 115.7 250.3)">SS11</text>
<text x="122.7" y="251.7" transform="rotate(-90 122.7 251.7)">LED2</text>
<text x="126.3" y="251.7" transform="rotate(-90 126.3 251.7)">LED1</text>
<text x="233.3" y="255.4">LED1</text>
<text x="233.3" y="258.9">LED2</text>
</g>
<g font-size="3.9" fill="#800">
<text x="250.5" y="260.8">TITLE:</text>
<text x="379.1" y="265.5">REV:</text>
<text x="287.4" y="275">Company:</text>
<text x="378.8" y="275.7">Sheet: 2/2</text>
<text x="287.4" y="282.7">Date:</text>
<text x="336.4" y="282.8">Drawn By: pnathu.sdh232</text>
</g>
<g font-size="3.2" fill="#800">
<text x="41.6" y="6.7">1</text>
<text x="110.8" y="6.7">2</text>
<text x="179.9" y="6.7">3</text>
<text x="249.1" y="6.7">4</text>
<text x="318.2" y="6.7">5</text>
<text x="4.1" y="41.8">A</text>
<text x="405.9" y="41.8">A</text>
<text x="4.1" y="110.9">B</text>
<text x="405.9" y="110.9">B</text>
<text x="4.1" y="180.1">C</text>
<text x="405.9" y="180.1">C</text>
<text x="4.1" y="249.2">D</text>
<text x="405.9" y="249.2">D</text>
<text x="41.6" y="287.5">1</text>
<text x="110.8" y="287.5">2</text>
<text x="179.9" y="287.5">3</text>
<text x="249.1" y="287.5">4</text>
<text x="318.2" y="287.5">5</text>
</g>
<g font-size="3.2" fill="#000080">
<text x="343.4" y="23.9">U13</text>
<text x="343.4" y="27.1">CP2102</text>
<text x="70" y="33">U6</text>
<text x="106.1" y="33">C24</text>
<text x="130.3" y="33.1">C25</text>
<text x="155" y="34.8">ESP32-WROOM-32E-N16</text>
<text x="174.1" y="31.1">U11</text>
<text x="68.3" y="36.5">AMS1117-3.3V</text>
<text x="105.9" y="36.6">22uF</text>
<text x="130.3" y="36.2">100nF</text>
<text x="118.5" y="52.4">R23</text>
<text x="295.8" y="53.8">22.1k</text>
<text x="295.8" y="50.6">R26</text>
<text x="47.4" y="59.5">C37</text>
<text x="93.3" y="59.6">C36</text>
<text x="118.8" y="56">10k</text>
<text x="37.5" y="63">R34</text>
<text x="45.4" y="63">22uF</text>
<text x="91.3" y="63">22uF</text>
<text x="254.4" y="64.8">100nF</text>
<text x="255.2" y="61.2">C5</text>
<text x="37.5" y="66.2">1k</text>
<text x="295.6" y="71.9">47.5k</text>
<text x="298.4" y="68.3">R27</text>
<text x="314.5" y="71.5">2k</text>
<text x="314.5" y="68.3">R35</text>
<text x="41.5" y="80.6">LED1</text>
<text x="323.3" y="89.1">1k</text>
<text x="323.3" y="86">R36</text>
<text x="96.5" y="100.7">D2</text>
<text x="345.4" y="99.9">10uH</text>
<text x="345.4" y="96.7">L2</text>
<text x="96.5" y="103.9">ZLLS350TA</text>
<text x="217.3" y="108.9">BT1 BT2</text>
<text x="240.2" y="108.9">BT3</text>
<text x="259.6" y="108.9">BT4</text>
<text x="321.5" y="112.4">C4</text>
<text x="336.7" y="112.4">C8</text>
<text x="364.9" y="112.4">C19</text>
<text x="379.7" y="112.4">R22</text>
<text x="164.5" y="119.4">100nF</text>
<text x="165.3" y="115.9">C9</text>
<text x="321.5" y="115.6">47uF</text>
<text x="336.7" y="115.5">1uF</text>
<text x="364.9" y="115.5">10uF</text>
<text x="379.7" y="115.5">510</text>
<text x="102.5" y="122.9">SD1</text>
<text x="163.5" y="124.7">U8</text>
<text x="285" y="121.2">L13</text>
<text x="285.9" y="124.8">47uH</text>
<text x="39.6" y="130">USB2</text>
<text x="131.7" y="131.7">R10</text>
<text x="157.3" y="130">74VHC125FT</text>
<text x="234.6" y="130">SW1</text>
<text x="290.5" y="129">D4</text>
<text x="131.7" y="134.9">3.3k</text>
<text x="290.5" y="132.1">SS56</text>
<text x="131.7" y="142.3">R9</text>
<text x="306.3" y="141.3">D5</text>
<text x="345.4" y="142.6">L3</text>
<text x="131.7" y="145.5">3.3k</text>
<text x="196.3" y="149.4">R12</text>
<text x="306.3" y="144.4">SS56</text>
<text x="345.4" y="145.7">10uH</text>
<text x="41.8" y="153">R25</text>
<text x="196.3" y="152.6">3.3k</text>
<text x="336.4" y="154.8">C7</text>
<text x="41.8" y="156.1">10k</text>
<text x="61.2" y="160.1">Q1</text>
<text x="191" y="160">R11</text>
<text x="287.3" y="161.4">10uF</text>
<text x="287.3" y="158.3">C21</text>
<text x="321.5" y="161.4">47uF</text>
<text x="321.5" y="158.3">C17</text>
<text x="336.7" y="161.4">1uF</text>
<text x="364.9" y="161.4">10uF</text>
<text x="364.9" y="158.3">C18</text>
<text x="379.5" y="156.6">R21</text>
<text x="379.8" y="160.1">510</text>
<text x="61.2" y="163.2">BC847</text>
<text x="191" y="163.2">3.3k</text>
<text x="61.2" y="178.3">BC847</text>
<text x="40.9" y="184.7">R24</text>
<text x="61.2" y="181.4">Q2</text>
<text x="327.8" y="184.7">L4</text>
<text x="361.1" y="183.6">C22</text>
<text x="41.2" y="188.3">10k</text>
<text x="326" y="188">47uH</text>
<text x="361.1" y="186.8">10uF</text>
<text x="40.1" y="197.1">K3</text>
<text x="181.1" y="209.4">R1</text>
<text x="370.9" y="209">1000</text>
<text x="370.9" y="205.9">R7</text>
<text x="44.4" y="211.2">C29</text>
<text x="44.5" y="214.7">100nF</text>
<text x="106.4" y="211.2">U15</text>
<text x="160" y="213.2">VSMD66694</text>
<text x="160" y="210.1">U4</text>
<text x="181.1" y="212.5">330</text>
<text x="40.1" y="220">K4</text>
<text x="276.7" y="225.3">C16</text>
<text x="295.1" y="225.3">C23</text>
<text x="307.3" y="225.3">C6</text>
<text x="370.9" y="226.7">330</text>
<text x="370.9" y="223.5">R15</text>
<text x="44.4" y="230.6">C30</text>
<text x="181.1" y="233.7">330</text>
<text x="181.1" y="230.6">R2</text>
<text x="196.5" y="232.3">74HC4053</text>
<text x="202.4" y="228.5">U1</text>
<text x="276.7" y="228.4">1uF</text>
<text x="295.1" y="228.5">47uF</text>
<text x="303.8" y="228.8">1uF</text>
<text x="41.8" y="239.3">R6</text>
<text x="44.5" y="234.1">100nF</text>
<text x="41.8" y="242.5">1k</text>
<text x="334.6" y="243.6">XL6019E1</text>
<text x="41.8" y="249.9">R8</text>
<text x="334.6" y="246.7">U12</text>
<text x="41.8" y="253.1">1k</text>
</g>
<g font-size="3.2" fill="#00f">
<text x="327.4" y="31.5">1</text>
<text x="327.4" y="35.1">2</text>
<text x="330.9" y="33.3">DCD</text>
<text x="356.2" y="35.1">EP</text>
<text x="361.6" y="33.3">29</text>
<text x="195.8" y="40.4">GND</text>
<text x="204.6" y="38.6">39</text>
<text x="327.4" y="38.6">3</text>
<text x="330.9" y="36.8">RI</text>
<text x="330.9" y="40.4">GND</text>
<text x="353.5" y="38.6">DTR</text>
<text x="361.6" y="40.4">27</text>
<text x="361.6" y="36.8">28</text>
<text x="57.6" y="42.1">1</text>
<text x="57.6" y="45.6">2</text>
<text x="61.1" y="43.9">ADJ/GND</text>
<text x="61.1" y="47.4">VOUT</text>
<text x="74.2" y="47.4">VOUT</text>
<text x="84.6" y="45.6">4</text>
<text x="145.8" y="45.6">2</text>
<text x="145.8" y="42.1">1</text>
<text x="149.3" y="47.4">3V3</text>
<text x="149.3" y="43.9">GND</text>
<text x="195.2" y="47.4">IO23</text>
<text x="195.8" y="43.9">GND</text>
<text x="204.6" y="42.1">38</text>
<text x="204.6" y="45.6">37</text>
<text x="327.4" y="42.1">4</text>
<text x="327.4" y="45.6">5</text>
<text x="330.9" y="43.9">D+</text>
<text x="330.9" y="47.4">D-</text>
<text x="353.3" y="42.1">DSR</text>
<text x="353.5" y="45.6">TXD</text>
<text x="361.6" y="47.4">25</text>
<text x="361.6" y="43.9">26</text>
<text x="57.6" y="49.2">3</text>
<text x="61.1" y="50.9">VIN</text>
<text x="145.8" y="52.7">4</text>
<text x="145.8" y="49.2">3</text>
<text x="149.3" y="50.9">EN</text>
<text x="195.2" y="50.9">IO22</text>
<text x="204.6" y="49.2">36</text>
<text x="204.6" y="52.7">35</text>
<text x="327.4" y="49.2">6</text>
<text x="327.4" y="52.7">7</text>
<text x="330.9" y="50.9">VDD</text>
<text x="353.3" y="49.2">RXD</text>
<text x="353.7" y="52.7">RTS</text>
<text x="361.6" y="50.9">24</text>
<text x="145.8" y="59.8">6</text>
<text x="145.8" y="56.2">5</text>
<text x="149.3" y="58">SENSOR_VN</text>
<text x="149.3" y="54.5">SENSOR_VP</text>
<text x="194.3" y="58">RXD0</text>
<text x="194.5" y="54.5">TXD0</text>
<text x="204.6" y="56.2">34</text>
<text x="204.6" y="59.8">33</text>
<text x="327.4" y="56.2">8</text>
<text x="327.4" y="59.8">9</text>
<text x="330.9" y="54.5">REGIN</text>
<text x="330.9" y="58">VBUS</text>
<text x="353.7" y="56.2">CTS</text>
<text x="355.5" y="59.8">NC</text>
<text x="361.6" y="58">22</text>
<text x="361.6" y="54.5">23</text>
<text x="145.8" y="63.3">7</text>
<text x="149.3" y="65.1">IO35</text>
<text x="149.3" y="61.5">IO34</text>
<text x="195.2" y="61.5">IO21</text>
<text x="198.5" y="65.1">NC</text>
<text x="204.6" y="63.3">32</text>
<text x="325.4" y="63.3">10</text>
<text x="330.9" y="61.5">RST#</text>
<text x="330.9" y="65.1">NC</text>
<text x="355.5" y="63.3">NC</text>
<text x="361.6" y="65.1">20</text>
<text x="361.6" y="61.5">21</text>
<text x="145.8" y="70.3">9</text>
<text x="145.8" y="66.8">8</text>
<text x="149.3" y="68.6">IO32</text>
<text x="195.2" y="68.6">IO19</text>
<text x="204.6" y="66.8">31</text>
<text x="204.6" y="70.3">30</text>
<text x="325.4" y="66.8">11</text>
<text x="325.4" y="70.3">12</text>
<text x="330.9" y="68.6">SUSPEND#</text>
<text x="355.5" y="70.3">NC</text>
<text x="355.5" y="66.8">NC</text>
<text x="361.6" y="68.6">19</text>
<text x="143.7" y="77.4">11</text>
<text x="143.7" y="73.9">10</text>
<text x="149.3" y="75.6">IO25</text>
<text x="149.3" y="72.1">IO33</text>
<text x="195.2" y="72.1">IO18</text>
<text x="197.2" y="75.6">IO5</text>
<text x="204.6" y="73.9">29</text>
<text x="204.6" y="77.4">28</text>
<text x="325.4" y="73.9">13</text>
<text x="325.4" y="77.4">14</text>
<text x="330.9" y="72.1">SUSPEND</text>
<text x="330.9" y="75.6">NC</text>
<text x="355.5" y="77.4">NC</text>
<text x="355.5" y="73.9">NC</text>
<text x="361.6" y="75.6">17</text>
<text x="361.6" y="72.1">18</text>
<text x="143.7" y="80.9">12</text>
<text x="149.3" y="82.7">IO27</text>
<text x="149.3" y="79.2">IO26</text>
<text x="195.2" y="79.2">IO17</text>
<text x="195.2" y="82.7">IO16</text>
<text x="204.6" y="80.9">27</text>
<text x="325.4" y="80.9">15</text>
<text x="330.9" y="79.2">NC</text>
<text x="330.9" y="82.7">NC</text>
<text x="355.5" y="80.9">NC</text>
<text x="361.6" y="79.2">16</text>
<text x="143.7" y="88">14</text>
<text x="143.7" y="84.5">13</text>
<text x="149.3" y="89.7">IO12</text>
<text x="149.3" y="86.2">IO14</text>
<text x="197.2" y="86.2">IO4</text>
<text x="197.2" y="89.7">IO0</text>
<text x="204.6" y="84.5">26</text>
<text x="204.6" y="88">25</text>
<text x="161.7" y="92.3" transform="rotate(-90 161.7 92.3)">GND</text>
<text x="165.2" y="92.3" transform="rotate(-90 165.2 92.3)">IO13</text>
<text x="168.8" y="92.3" transform="rotate(-90 168.8 92.3)">NC</text>
<text x="172.3" y="92.3" transform="rotate(-90 172.3 92.3)">NC</text>
<text x="175.8" y="92.3" transform="rotate(-90 175.8 92.3)">NC</text>
<text x="179.4" y="92.3" transform="rotate(-90 179.4 92.3)">NC</text>
<text x="182.9" y="92.3" transform="rotate(-90 182.9 92.3)">NC</text>
<text x="186.4" y="92.3" transform="rotate(-90 186.4 92.3)">NC</text>
<text x="189.9" y="92.3" transform="rotate(-90 189.9 92.3)">IO15</text>
<text x="193.5" y="92.3" transform="rotate(-90 193.5 92.3)">IO2</text>
<text x="159.9" y="97.8" transform="rotate(-90 159.9 97.8)">15</text>
<text x="163.5" y="97.8" transform="rotate(-90 163.5 97.8)">16</text>
<text x="167" y="97.8" transform="rotate(-90 167 97.8)">17</text>
<text x="170.5" y="97.8" transform="rotate(-90 170.5 97.8)">18</text>
<text x="174.1" y="97.8" transform="rotate(-90 174.1 97.8)">19</text>
<text x="177.6" y="97.8" transform="rotate(-90 177.6 97.8)">20</text>
<text x="181.1" y="97.8" transform="rotate(-90 181.1 97.8)">21</text>
<text x="184.6" y="97.8" transform="rotate(-90 184.6 97.8)">22</text>
<text x="188.2" y="97.8" transform="rotate(-90 188.2 97.8)">23</text>
<text x="191.7" y="97.8" transform="rotate(-90 191.7 97.8)">24</text>
<text x="31.3" y="109.1">9</text>
<text x="31.3" y="112.7">8</text>
<text x="34" y="110.6">EH</text>
<text x="47.5" y="112.7">D-</text>
<text x="52.9" y="110.9">2</text>
<text x="31.3" y="116.2">7</text>
<text x="31.3" y="119.7">6</text>
<text x="34" y="114.1">EH</text>
<text x="34" y="117.6">EH</text>
<text x="46.4" y="116.2">D+</text>
<text x="47.6" y="119.7">ID</text>
<text x="52.9" y="114.4">3</text>
<text x="52.9" y="118">4</text>
<text x="34" y="121.1">EH</text>
<text x="111.1" y="130.3">8</text>
<text x="93.7" y="135.6">CD</text>
<text x="99.9" y="137.4">CD</text>
<text x="107.6" y="135.6">7</text>
<text x="107.6" y="132.1">8</text>
<text x="111.1" y="137.4">6</text>
<text x="111.1" y="133.8">7</text>
<text x="152.8" y="137.4">9</text>
<text x="152.8" y="133.8">8</text>
<text x="156.3" y="135.6">3Y</text>
<text x="164.1" y="135.6">GND</text>
<text x="172.8" y="133.8">7</text>
<text x="172.8" y="137.4">6</text>
<text x="93.9" y="139.1">G1</text>
<text x="93.9" y="142.7">G2</text>
<text x="99.9" y="140.9">G1</text>
<text x="107.6" y="142.7">5</text>
<text x="107.6" y="139.1">6</text>
<text x="111.1" y="140.9">5</text>
<text x="150.8" y="140.9">10</text>
<text x="156.3" y="142.7">3G#</text>
<text x="156.3" y="139.1">3A</text>
<text x="167.2" y="142.7">2A</text>
<text x="167.4" y="139.1">2Y</text>
<text x="172.8" y="140.9">5</text>
<text x="93.9" y="146.2">G3</text>
<text x="93.9" y="149.7">G4</text>
<text x="99.9" y="144.4">G2</text>
<text x="99.9" y="148">G3</text>
<text x="107.6" y="149.7">3</text>
<text x="107.6" y="146.2">4</text>
<text x="111.1" y="148">3</text>
<text x="111.1" y="144.4">4</text>
<text x="150.8" y="148">12</text>
<text x="150.8" y="144.4">11</text>
<text x="156.3" y="149.7">4A</text>
<text x="156.3" y="146.2">4Y</text>
<text x="164.3" y="146.2">2G#</text>
<text x="167.4" y="149.7">1Y</text>
<text x="172.8" y="144.4">4</text>
<text x="172.8" y="148">3</text>
<text x="235.8" y="146.8" transform="rotate(-90 235.8 146.8)">3</text>
<text x="239.3" y="146.8" transform="rotate(-90 239.3 146.8)">2</text>
<text x="246.4" y="146.8" transform="rotate(-90 246.4 146.8)">1</text>
<text x="99.9" y="151.5">G4</text>
<text x="107.6" y="153.2">2</text>
<text x="111.1" y="155">1</text>
<text x="111.1" y="151.5">2</text>
<text x="150.8" y="155">14</text>
<text x="150.8" y="151.5">13</text>
<text x="156.3" y="153.2">4G#</text>
<text x="167.2" y="153.2">1A</text>
<text x="172.8" y="151.5">2</text>
<text x="172.8" y="155">1</text>
<text x="107.6" y="156.8">1</text>
<text x="156.3" y="156.8">VCC 1G#</text>
<text x="36.6" y="200.9">1</text>
<text x="45.6" y="200.9">2</text>
<text x="324.1" y="204.4">5</text>
<text x="328.6" y="205.8">FB</text>
<text x="324.1" y="211.5">4</text>
<text x="328.6" y="212.9">VIN</text>
<text x="347.3" y="215">3</text>
<text x="85.5" y="218.5">11</text>
<text x="128.7" y="218.5">12</text>
<text x="339.5" y="216.4">SW</text>
<text x="36.6" y="222">1</text>
<text x="45.6" y="222">2</text>
<text x="94.7" y="224.6" transform="rotate(-90 94.7 224.6)">10</text>
<text x="98.2" y="224.6" transform="rotate(-90 98.2 224.6)">9</text>
<text x="101.7" y="224.6" transform="rotate(-90 101.7 224.6)">8</text>
<text x="105.3" y="224.6" transform="rotate(-90 105.3 224.6)">7</text>
<text x="108.8" y="224.6" transform="rotate(-90 108.8 224.6)">6</text>
<text x="112.3" y="224.6" transform="rotate(-90 112.3 224.6)">5</text>
<text x="115.9" y="224.6" transform="rotate(-90 115.9 224.6)">4</text>
<text x="119.4" y="224.6" transform="rotate(-90 119.4 224.6)">3</text>
<text x="122.9" y="224.6" transform="rotate(-90 122.9 224.6)">2</text>
<text x="126.4" y="224.6" transform="rotate(-90 126.4 224.6)">1</text>
<text x="324.1" y="225.6">2</text>
<text x="328.6" y="227">EN</text>
<text x="339.5" y="223.4">SW</text>
<text x="347.3" y="222">6</text>
<text x="92.9" y="230.1" transform="rotate(-90 92.9 230.1)">10</text>
<text x="96.4" y="228.1" transform="rotate(-90 96.4 228.1)">9</text>
<text x="100" y="228.1" transform="rotate(-90 100 228.1)">8</text>
<text x="103.5" y="228.1" transform="rotate(-90 103.5 228.1)">7</text>
<text x="107" y="228.1" transform="rotate(-90 107 228.1)">6</text>
<text x="110.6" y="228.1" transform="rotate(-90 110.6 228.1)">5</text>
<text x="114.1" y="228.1" transform="rotate(-90 114.1 228.1)">4</text>
<text x="117.6" y="228.1" transform="rotate(-90 117.6 228.1)">3</text>
<text x="121.1" y="228.1" transform="rotate(-90 121.1 228.1)">2</text>
<text x="124.7" y="228.1" transform="rotate(-90 124.7 228.1)">1</text>
<text x="324.1" y="232.6">1</text>
<text x="193.4" y="236.1">1</text>
<text x="193.4" y="239.7">2</text>
<text x="196.9" y="237.9">2Y1</text>
<text x="205.3" y="237.9">VCC</text>
<text x="213.4" y="239.7">15</text>
<text x="213.4" y="236.1">16</text>
<text x="328.6" y="234">GND</text>
<text x="30.5" y="244.4">TXD0</text>
<text x="55.2" y="244.4">RXD</text>
<text x="193.4" y="243.2">3</text>
<text x="196.9" y="241.4">2Y0</text>
<text x="196.9" y="245">3Y1</text>
<text x="207.7" y="245">1Z</text>
<text x="207.7" y="241.4">2Z</text>
<text x="213.4" y="243.2">14</text>
<text x="193.4" y="246.7">4</text>
<text x="193.4" y="250.3">5</text>
<text x="196.9" y="248.5">3Z</text>
<text x="205.9" y="248.5">1Y1</text>
<text x="213.4" y="250.3">12</text>
<text x="213.4" y="246.7">13</text>
<text x="30.5" y="255">RXD0</text>
<text x="55.2" y="255">TXD</text>
<text x="193.4" y="253.8">6</text>
<text x="193.4" y="257.3">7</text>
<text x="196.9" y="252">3Y0</text>
<text x="196.9" y="255.6">E#</text>
<text x="205.9" y="252">1Y0</text>
<text x="207.7" y="255.6">S1</text>
<text x="213.4" y="257.3">10</text>
<text x="213.4" y="253.8">11</text>
<text x="193.4" y="260.8">8</text>
<text x="196.9" y="259.1">VEE</text>
<text x="196.9" y="262.6">GND</text>
<text x="207.7" y="262.6">S3</text>
<text x="207.7" y="259.1">S2</text>
<text x="213.4" y="260.8">9</text>
</g>
<g font-size="3.2" fill="#f00">
<text x="52.9" y="107.4">1</text>
<text x="44.8" y="109.1">VCC</text>
</g>
<g font-size="3.2">
<text x="44.1" y="123.3">GND</text>
<text x="52.9" y="121.5">5</text>
</g>
</svg>
